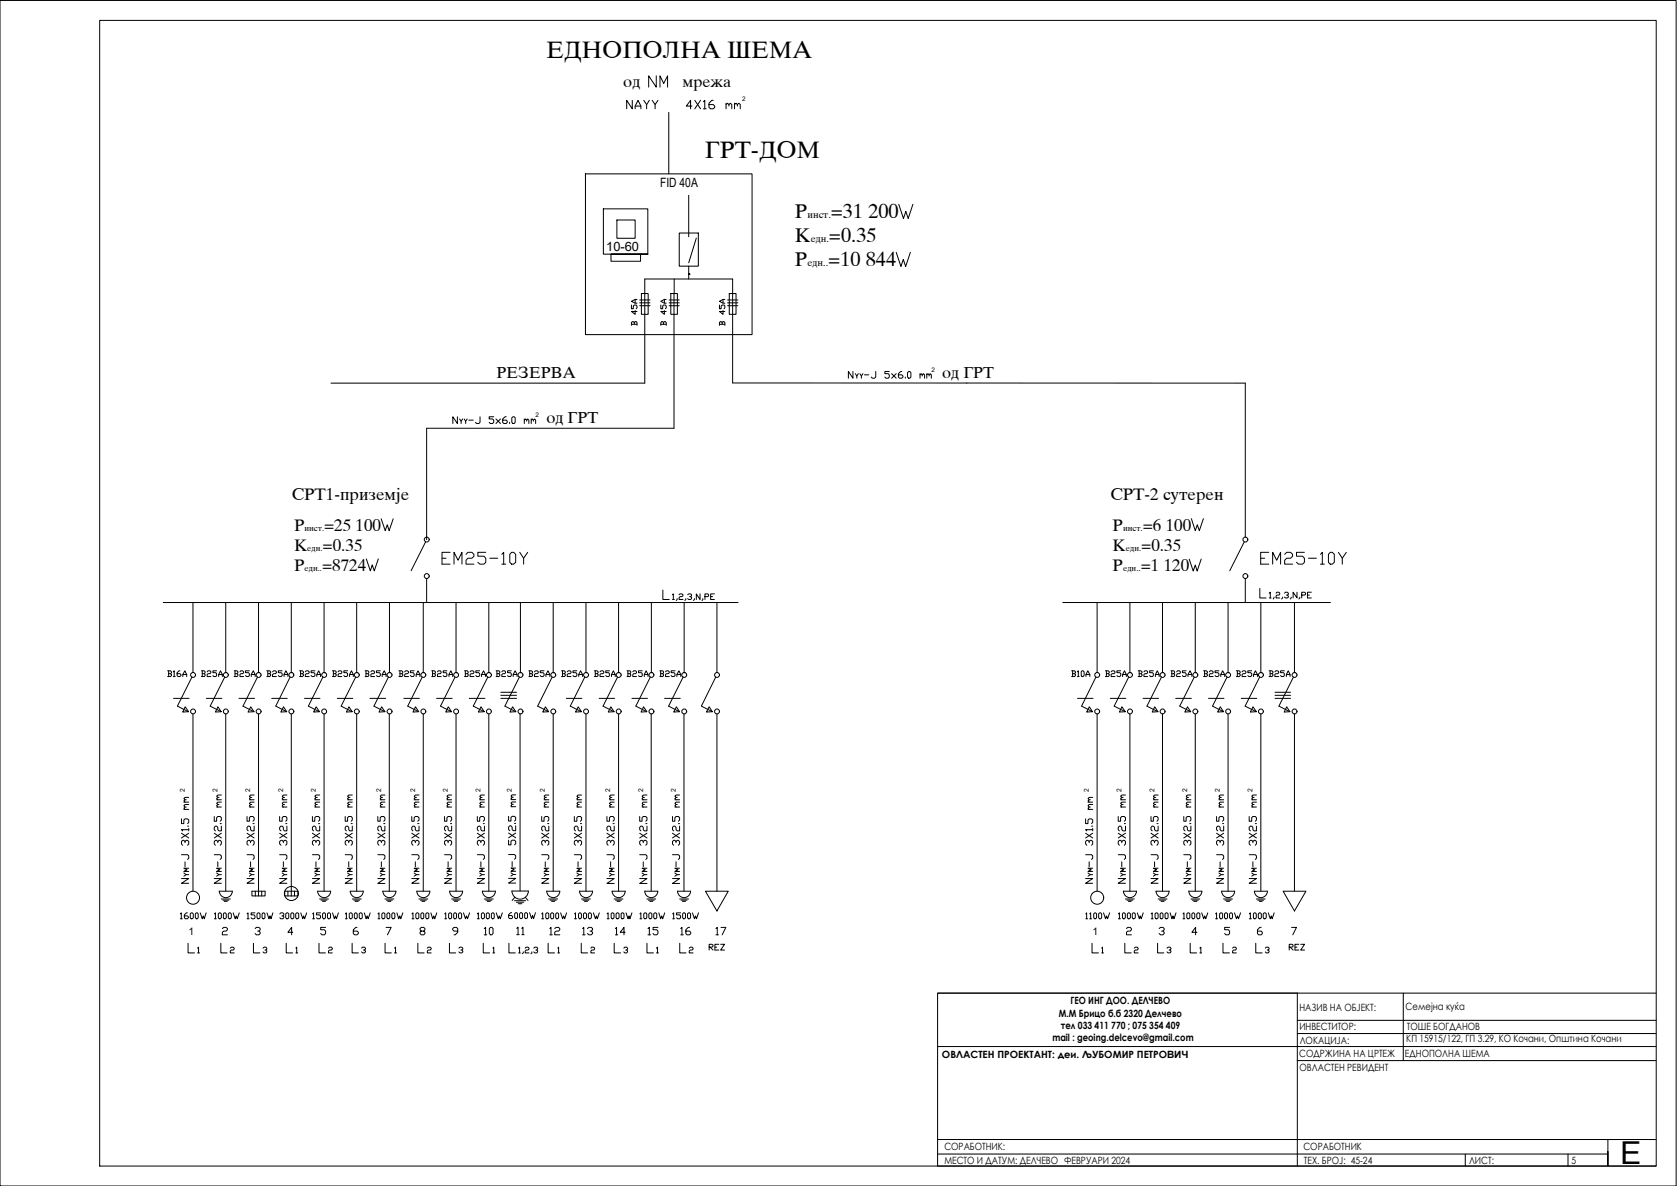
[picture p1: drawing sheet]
<svg xmlns="http://www.w3.org/2000/svg" width="420mm" height="297mm" viewBox="0 0 420 297" stroke-linecap="round" stroke-linejoin="round" font-family="sans-serif">
<!-- layer: Stran sema -->
<g fill="none" stroke="#000" stroke-width=".25">
<path d="M164.4 19v2.8l-1.9-2.8v2.8M165.4 21.8v-2.8l.9 1.9 1-1.9v2.8M82.9 96h78.6M183.6 95.9l128.4 .1v38.6M213.7 93v1.7l-1.1-1.7v1.7M214.3 93.6l.4 .6v.5M215.1 93.6l-.4 .6M215.4 93.6l.4 .6v.5M216.2 93.6l-.4 .6M216.6 93.9h1.1M219.4 93v1.4l-.3 .3h-.5l-.3-.3M222.8 93h-1.1v.6h.8l.3 .3v.5l-.3 .3h-.5l-.3-.3"/>
<path d="M223.4 93.6l1.1 1.1M224.5 93.6l-1.1 1.1M225.9 93h-.2l-.6 .6v.8l.3 .3h.5l.3-.3-.3-.5h-.8M226.8 94.4v.3M227.4 93.3l.3-.3 .5 .3v1.1l-.3 .3-.5-.3zM230.5 93.9l.3-.3 .3 .6M230.5 93.6v1.1M231.1 93.9l.3-.3 .2 .3v.8M232.2 93.9l.3-.3 .3 .3v.3M232.2 93.6v1.1M232.8 93.9l.2-.3 .3 .3v.8M242.2 95.9v.1"/>
<path d="M114.6 104.4v1.7l-1.1-1.7v1.7M115.1 104.9l.4 .6v.6M115.9 104.9l-.4 .6M116.3 104.9l.4 .6v.6M117.1 104.9l-.4 .6M117.4 105.2h1.2M120.3 104.4v1.4l-.3 .3h-.6l-.3-.3M123.7 104.4h-1.1v.5h.8l.3 .3v.6l-.3 .3h-.5l-.3-.3M124.2 104.9l1.2 1.2M125.4 104.9l-1.2 1.2M126.8 104.4h-.3l-.6 .5v.9l.3 .3h.6l.3-.3-.3-.6h-.9M127.7 105.8v.3"/>
<path d="M128.2 104.6l.3-.2 .6 .2v1.2l-.3 .3h-.3l-.3-.3zM131.4 105.2l.3-.3 .3 .6M131.4 104.9v1.2M132 105.2l.2-.3 .3 .3v.9M133.1 105.2l.2-.3 .3 .6M133.1 104.9v1.2M133.6 105.2l.3-.3 .3 .3v.9M168.9 107.3h-62v27.9M106.6 135.7l-3.6 7.2M311.7 135.7l-3.6 7.2M40.9 150.9h144M48.3 150.9v17.6"/>
<path d="M56.6 150.9v17.6M64.8 150.9v17.6M73 150.9v17.6M81.2 150.9v17.6M89.4 150.9v17.6M97.6 150.9v17.6M106 150.9v17.6M106.9 144.9v6M114.3 150.9v17.6M122.5 150.9v17.6M130.4 150.9v17.6M138.6 150.9v17.6"/>
<path d="M146.8 150.9v17.6M155 150.9v17.6M163.2 150.9v17.6M166.1 147.8v2.3h1.6M168.5 149l.2-.3v1.4M168.5 150.1h.5M169.7 149.9l-.3 .5M170.1 149l.3-.3h.5l.2 .3-.2 .4h-.5l-.3 .3v.4h1M171.4 150.9v17.6M171.8 149.9l-.2 .5M172.3 149l.3-.3h.4l.3 .3v.2l-.5 .2M173 149.4l.3 .3-.3 .4h-.4l-.3-.2"/>
<path d="M174 149.9l-.3 .5M175.4 148.7v1.4l-.9-1.4v1.4M176.1 149.9l-.2 .5M176.6 149.4h.7l.2-.4-.2-.3h-.7v1.4M178.1 149.4h.4M179 148.7h-.9v1.4h.9M179.6 150.9v17.6M266.3 150.9h67M274.9 150.9v17.6M283.1 150.9v17.6M291.3 150.9v17.6M299.5 150.9v17.6"/>
<path d="M307.7 150.9v17.6M312 144.9v6M315.6 147.4v2.4h1.6M315.9 150.9v17.6M318 148.6l.3-.3v1.5M318 149.8h.5M319.2 149.5l-.2 .5M319.7 148.6l.2-.3h.5l.2 .3-.2 .4h-.5l-.2 .3v.5h.9M321.4 149.5l-.3 .5M321.8 148.6l.3-.3h.4l.3 .5-.5 .2M322.5 149l.3 .3-.3 .5h-.4l-.3-.3M323.5 149.5l-.2 .5"/>
<path d="M324.3 150.9v17.6M325 148.3v1.5l-1-1.5v1.5M325.7 149.5l-.3 .5M326.1 149h.8l.2-.4-.2-.3h-.8v1.5M327.6 149h.4M328.5 148.3h-.9v1.5h.9M43.5 174.9h3.9M46.4 177l.8 1.3h-1.4zM48.1 169.6l-3.7 7.3 2.7 1.3M48.3 178.8v44.4M51.7 174.9h3.9M54.6 177l.8 1.3h-1.4z"/>
<path d="M56.3 169.6l-3.6 7.3 2.6 1.3M56.6 178.8v44.4M59.9 174.9h3.9M62.8 177l.8 1.3h-1.5zM64.5 169.6l-3.6 7.3 2.6 1.3M64.8 178.8v45.6M68.1 174.9h3.9M71 177l.8 1.3h-1.4zM72.7 169.6l-3.6 7.3 2.7 1.3M73 178.8v45.6M76.3 174.9h3.9M79.2 177l.9 1.3h-1.5z"/>
<path d="M80.9 169.6l-3.6 7.3 2.6 1.3M81.2 178.8v44.4M84.5 174.9h3.9M87.4 177l.8 1.3h-1.4zM89.1 169.6l-3.6 7.3 2.6 1.3M89.4 178.8v44.4M92.7 174.9h3.9M95.6 177l.8 1.3h-1.4zM97.3 169.6l-3.6 7.3 2.7 1.3M97.5 178.8v44.4M101.2 174.9h3.9M104.1 177l.8 1.3h-1.4z"/>
<path d="M105.8 169.6l-3.6 7.3 2.6 1.3M106 178.8v44.4M109.4 174.9h3.9M112.3 177l.8 1.3h-1.4zM114 169.6l-3.6 7.3 2.6 1.3M114.3 178.8v44.4M117.6 174.9h3.9M120.5 177l.8 1.3h-1.5zM122.2 169.6l-3.6 7.3 2.6 1.3M122.5 178.8v44.4M125.5 174.9h3.9M125.5 174.1h3.9"/>
<path d="M125.5 173.4h3.9M128.4 177l.8 1.3h-1.4zM130.1 169.6l-3.6 7.3 2.7 1.3M130.3 178.8v44.4M136.7 177l.8 1.3h-1.5zM138.3 169.6l-3.6 7.3 2.7 1.3M138.6 178.8v44.4M141.9 174.9h3.9M144.9 177l.8 1.3h-1.5zM146.5 169.6l-3.6 7.3 2.7 1.3M146.8 178.8v44.4M150.1 174.9h3.9"/>
<path d="M153 177l.8 1.3h-1.4zM154.7 169.6l-3.6 7.3 2.7 1.3M155 178.8v44.4M158.3 174.9h3.9M161.2 177l.9 1.3h-1.5zM162.9 169.6l-3.6 7.3 2.7 1.3M163.2 178.8v44.4M166.5 174.9h3.9M169.5 177l.8 1.3h-1.5zM171.2 169.6l-3.7 7.3 2.7 1.3M171.4 178.8v44.4M177.7 177l.8 1.3h-1.5z"/>
<path d="M179.3 169.6l-3.6 7.3 2.7 1.3M179.6 178.8v44.4M270 174.9h3.9M272.9 177l.8 1.3h-1.5zM274.6 169.6l-3.6 7.3 2.6 1.3M274.9 178.8v44.4M278.2 174.9h3.9M281.1 177l.8 1.3h-1.4zM282.8 169.6l-3.7 7.3 2.8 1.3M283.1 178.8v44.4M286.4 174.9h3.9M289.3 177l.8 1.3h-1.4z"/>
<path d="M291 169.6l-3.6 7.3 2.6 1.3M291.3 178.8v44.4M294.6 174.9h3.9M297.5 177l.8 1.3h-1.5zM299.2 169.6l-3.6 7.3 2.6 1.3M299.5 178.8v44.4M302.8 174.9h3.9M305.7 177l.8 1.3h-1.4zM307.4 169.6l-3.6 7.3 2.7 1.3M307.7 178.8v44.4M311 174.9h3.9M313.9 177l.8 1.3h-1.4z"/>
<path d="M315.6 169.6l-3.6 7.3 2.7 1.3M315.9 178.8v44.4M319.4 174.9h3.9M319.4 174.1h3.9M319.4 173.4h3.9M322.4 177l.8 1.3h-1.5zM324.1 169.6l-3.7 7.3 2.7 1.3M324.3 178.8v44.4M47.3 199.7h-.9l-.3 .3 .3 .3M54.9 199.7h-.3l-.3 .3 .3 .3M55.5 199.1h-.9l-.3 .3 .3 .3M63.1 199.7h-.3l-.3 .3 .3 .3"/>
<path d="M63.7 199.1h-.9l-.3 .3 .3 .3M71.3 199.7h-.3l-.3 .3 .3 .3M71.9 199.1h-.9l-.3 .3 .3 .3M79.5 199.7h-.3l-.3 .3 .3 .3M80.1 199.1h-.9l-.3 .3 .3 .3M87.7 199.7h-.3l-.3 .3 .3 .3M88.3 199.1h-.9l-.3 .3 .3 .3M95.8 199.7h-.3l-.3 .3 .3 .3M96.4 199.1h-.9l-.3 .3 .3 .3M104.4 199.7h-.3l-.3 .3 .3 .3M105 199.1h-.9l-.3 .3 .3 .3M112.6 199.7h-.3l-.3 .3 .3 .3"/>
<path d="M113.2 199.1h-.9l-.3 .3 .3 .3M120.8 199.7h-.3l-.3 .3 .3 .3M121.4 199.1h-.9l-.3 .3 .3 .3M128.6 199.7h-.3l-.3 .3 .3 .3M129.2 199.1h-.9l-.3 .3 .3 .3M136.9 199.7h-.3l-.3 .3 .3 .3M137.5 199.1h-.9l-.3 .3 .3 .3M145.1 199.7h-.3l-.3 .3 .3 .3M145.7 199.1h-.9l-.3 .3 .3 .3M153.3 199.7h-.3l-.3 .3 .3 .3M153.9 199.1h-.9l-.3 .3 .3 .3M161.5 199.7h-.3l-.3 .3 .3 .3"/>
<path d="M162.1 199.1h-.9l-.3 .3 .3 .3M169.7 199.7h-.3l-.3 .3 .3 .3M170.3 199.1h-.9l-.3 .3 .3 .3M273.8 199.7h-.9l-.3 .3 .3 .3M281.4 199.7h-.3l-.3 .3 .3 .3M282 199.1h-.9l-.3 .3 .3 .3M289.6 199.7h-.3l-.3 .3 .3 .3M290.2 199.1h-.9l-.3 .3 .3 .3M297.8 199.7h-.3l-.3 .3 .3 .3M298.4 199.1h-.9l-.3 .3 .3 .3M306 199.7h-.3l-.3 .3 .3 .3M306.6 199.1h-.9l-.3 .3 .3 .3"/>
<path d="M314.2 199.7h-.3l-.3 .3 .3 .3M314.8 199.1h-.9l-.3 .3 .3 .3M45.5 214.1h1.5l.3 .3v.6l-.3 .3M45.5 205.1v1.2h.6v-.9l.3-.3h.6l.3 .3v.6l-.3 .3M45.5 208.7l1.8 1.2M46.1 202.7h1.2M46.1 200.9h1.2M46.1 218.6l.6 .5M46.4 211.1v-.3l-.3-.3h-.3l-.3 .3v.6l.3 .3M46.4 210.8l.3-.3h.3l.3 .3v.6l-.3 .3M46.4 215.8v1.3M46.7 202.1h-.3l-.3 .3 .3 .3"/>
<path d="M46.7 200.3h-.3l-.3 .3 .3 .3M47 206.9h.3M47.3 219.1h-.6l-.6 .3M47.3 217.5h-1.2l.8 .3-.8 .5h1.2M47.3 207.8h-1.8l.3 .3M47.3 201.5h-.9l-.3 .3 .3 .3M47.3 208.7l-1.8 1.2M47.3 207.5v.6M53.7 214.1h1.5l.3 .3v.6l-.3 .3M53.7 204.5v1.2h.6v-.9l.3-.3h.6l.3 .3v.6l-.3 .3M53.7 208.7l1.8 1.2M54.3 202.1h1.2"/>
<path d="M54.3 200.3h1.2M54.3 218.6l.6 .5M54.6 211.1v-.3l-.3-.3h-.3l-.3 .3v.6l.3 .3M54.6 210.8l.3-.3h.3l.3 .3v.6l-.3 .3M54.6 215.8v1.3M54.9 201.5h-.3l-.3 .3 .3 .3M55.2 206.3h.3M55.5 219.1h-.6l-.6 .3M55.5 217.5h-1.2l.8 .3-.8 .5h1.2M55.5 206.9v1.2h-.6l-.3-.3v-.6l-.3-.3h-.3l-.3 .3v.6l.3 .3M55.5 200.9h-.9l-.3 .3 .3 .3M55.5 208.7l-1.8 1.2"/>
<path d="M61.9 214.1h1.5l.3 .3v.6l-.3 .3M61.9 204.5v1.2h.6v-.9l.3-.3h.6l.3 .3v.6l-.3 .3M61.9 208.7l1.8 1.2M62.5 202.1h1.2M62.5 200.3h1.2M62.5 218.6l.6 .5M62.8 211.1v-.3l-.3-.3h-.3l-.3 .3v.6l.3 .3M62.8 210.8l.3-.3h.3l.3 .3v.6l-.3 .3M62.8 215.8v1.3M63.1 201.5h-.3l-.3 .3 .3 .3M63.4 206.3h.3M63.7 219.1h-.6l-.6 .3"/>
<path d="M63.7 217.5h-1.2l.8 .3-.8 .5h1.2M63.7 206.9v1.2h-.6l-.3-.3v-.6l-.3-.3h-.3l-.3 .3v.6l.3 .3M63.7 200.9h-.9l-.3 .3 .3 .3M63.7 208.7l-1.8 1.2M70.1 214.1h1.5l.3 .3v.6l-.3 .3M70.1 204.5v1.2h.6v-.9l.3-.3h.6l.3 .3v.6l-.3 .3M70.1 208.7l1.8 1.2M70.7 202.1h1.2M70.7 200.3h1.2M70.7 218.6l.6 .5M71 211.1v-.3l-.3-.3h-.3l-.3 .3v.6l.3 .3M71 210.8l.3-.3h.3l.3 .3v.6l-.3 .3"/>
<path d="M71 215.8v1.3M71.3 201.5h-.3l-.3 .3 .3 .3M71.6 206.3h.3M71.9 219.1h-.6l-.6 .3M71.9 217.5h-1.2l.8 .3-.8 .5h1.2M71.9 206.9v1.2h-.6l-.3-.3v-.6l-.3-.3h-.3l-.3 .3v.6l.3 .3M71.9 200.9h-.9l-.3 .3 .3 .3M71.9 208.7l-1.8 1.2M78.3 214.1h1.5l.3 .3v.6l-.3 .3M78.3 204.5v1.2h.6v-.9l.3-.3h.6l.3 .3v.6l-.3 .3M78.3 208.7l1.8 1.2M78.9 202.1h1.2"/>
<path d="M78.9 200.3h1.2M78.9 218.6l.6 .5M79.2 211.1v-.3l-.3-.3h-.3l-.3 .3v.6l.3 .3M79.2 210.8l.3-.3h.3l.3 .3v.6l-.3 .3M79.2 215.8v1.3M79.5 201.5h-.3l-.3 .3 .3 .3M79.8 206.3h.3M80.1 219.1h-.6l-.6 .3M80.1 217.5h-1.2l.8 .3-.8 .5h1.2M80.1 206.9v1.2h-.6l-.3-.3v-.6l-.3-.3h-.3l-.3 .3v.6l.3 .3M80.1 200.9h-.9l-.3 .3 .3 .3M80.1 208.7l-1.8 1.2"/>
<path d="M86.5 214.1h1.5l.3 .3v.6l-.3 .3M86.5 204.5v1.2h.6v-.9l.3-.3h.6l.3 .3v.6l-.3 .3M86.5 208.7l1.8 1.2M87.1 202.1h1.2M87.1 200.3h1.2M87.1 218.6l.6 .5M87.4 211.1v-.3l-.3-.3h-.3l-.3 .3v.6l.3 .3M87.4 210.8l.3-.3h.3l.3 .3v.6l-.3 .3M87.4 215.8v1.3M87.7 201.5h-.3l-.3 .3 .3 .3M88 206.3h.3M88.3 219.1h-.6l-.6 .3"/>
<path d="M88.3 217.5h-1.2l.8 .3-.8 .5h1.2M88.3 206.9v1.2h-.6l-.3-.3v-.6l-.3-.3h-.3l-.3 .3v.6l.3 .3M88.3 200.9h-.9l-.3 .3 .3 .3M88.3 208.7l-1.8 1.2M94.7 214.1h1.4l.3 .3v.6l-.3 .3M94.7 204.5v1.2h.5v-.9l.3-.3h.6l.3 .3v.6l-.3 .3M94.7 208.7l1.7 1.2M95.2 202.1h1.2M95.2 200.3h1.2M95.2 218.6l.6 .5M95.5 211.1v-.3l-.3-.3h-.2l-.3 .3v.6l.3 .3M95.5 210.8l.3-.3h.3l.3 .3v.6l-.3 .3"/>
<path d="M95.5 215.8v1.3M95.8 201.5h-.3l-.3 .3 .3 .3M96.1 206.3h.3M96.4 219.1h-.6l-.6 .3M96.4 217.5h-1.2l.9 .3-.9 .5h1.2M96.4 206.9v1.2h-.6l-.3-.3v-.6l-.3-.3h-.2l-.3 .3v.6l.3 .3M96.4 200.9h-.9l-.3 .3 .3 .3M96.4 208.7l-1.7 1.2M103.2 214.1h1.4l.4 .3v.6l-.4 .3M103.2 204.5v1.2h.6v-.9l.3-.3h.5l.4 .3v.6l-.4 .3M103.2 208.7l1.8 1.2M103.8 202.1h1.2"/>
<path d="M103.8 200.3h1.2M103.8 218.6l.6 .5M104.1 211.1v-.3l-.3-.3h-.3l-.3 .3v.6l.3 .3M104.1 210.8l.3-.3h.2l.4 .3v.6l-.4 .3M104.1 215.8v1.3M104.4 201.5h-.3l-.3 .3 .3 .3M104.6 206.3h.4M105 219.1h-.6l-.6 .3M105 217.5h-1.2l.8 .3-.8 .5h1.2M105 206.9v1.2h-.6l-.3-.3v-.6l-.3-.3h-.3l-.3 .3v.6l.3 .3M105 200.9h-.9l-.3 .3 .3 .3M105 208.7l-1.8 1.2"/>
<path d="M111.4 214.1h1.5l.3 .3v.6l-.3 .3M111.4 204.5v1.2h.6v-.9l.3-.3h.6l.3 .3v.6l-.3 .3M111.4 208.7l1.8 1.2M112 202.1h1.2M112 200.3h1.2M112 218.6l.6 .5M112.3 211.1v-.3l-.3-.3h-.3l-.3 .3v.6l.3 .3M112.3 210.8l.3-.3h.3l.3 .3v.6l-.3 .3M112.3 215.8v1.3M112.6 201.5h-.3l-.3 .3 .3 .3M112.9 206.3h.3M113.2 219.1h-.6l-.6 .3"/>
<path d="M113.2 217.5h-1.2l.8 .3-.8 .5h1.2M113.2 206.9v1.2h-.6l-.3-.3v-.6l-.3-.3h-.3l-.3 .3v.6l.3 .3M113.2 200.9h-.9l-.3 .3 .3 .3M113.2 208.7l-1.8 1.2M119.6 214.1h1.5l.3 .3v.6l-.3 .3M119.6 204.5v1.2h.6v-.9l.3-.3h.6l.3 .3v.6l-.3 .3M119.6 208.7l1.8 1.2M120.2 202.1h1.2M120.2 200.3h1.2M120.2 218.6l.6 .5M120.5 211.1v-.3l-.3-.3h-.3l-.3 .3v.6l.3 .3M120.5 210.8l.3-.3h.3l.3 .3v.6l-.3 .3"/>
<path d="M120.5 215.8v1.3M120.8 201.5h-.3l-.3 .3 .3 .3M121.1 206.3h.3M121.4 219.1h-.6l-.6 .3M121.4 217.5h-1.2l.8 .3-.8 .5h1.2M121.4 206.9v1.2h-.6l-.3-.3v-.6l-.3-.3h-.3l-.3 .3v.6l.3 .3M121.4 200.9h-.9l-.3 .3 .3 .3M121.4 208.7l-1.8 1.2M127.4 220h1.8l-1.8 1.2h1.8M127.4 214h1.5l.3 .3v.6l-.3 .3M127.4 210.4v1.2h.6v-.9l.3-.3h.6l.3 .3v.6l-.3 .3M127.4 204.5v1.1h.6v-.8l.3-.3h.6l.3 .3v.5l-.3 .3"/>
<path d="M127.4 208.6l1.8 1.2M128 218.6l.6 .4M128 202h1.2M128 200.3h1.2M128.3 215.8v1.2M128.6 201.5h-.3l-.3 .2 .3 .3M128.9 206.2h.3M129.2 219h-.6l-.6 .4M129.2 217.4h-1.2l.8 .4-.8 .4h1.2M129.2 206.8v1.3h-.6l-.3-.3v-.6l-.3-.4h-.3l-.3 .4v.6l.3 .3M129.2 200.9h-.9l-.3 .3 .3 .3M129.2 208.6l-1.8 1.2"/>
<path d="M135.7 214.1h1.5l.3 .3v.6l-.3 .3M135.7 204.5v1.2h.6v-.9l.3-.3h.6l.3 .3v.6l-.3 .3M135.7 208.7l1.8 1.2M136.3 202.1h1.2M136.3 200.3h1.2M136.3 218.6l.6 .5M136.6 211.1v-.3l-.3-.3h-.3l-.3 .3v.6l.3 .3M136.6 210.8l.3-.3h.3l.3 .3v.6l-.3 .3M136.6 215.8v1.3M136.9 201.5h-.3l-.3 .3 .3 .3M137.2 206.3h.3M137.5 219.1h-.6l-.6 .3"/>
<path d="M137.5 217.5h-1.2l.8 .3-.8 .5h1.2M137.5 206.9v1.2h-.6l-.3-.3v-.6l-.3-.3h-.3l-.3 .3v.6l.3 .3M137.5 200.9h-.9l-.3 .3 .3 .3M137.5 208.7l-1.8 1.2M143.9 214.1h1.5l.3 .3v.6l-.3 .3M143.9 204.5v1.2h.6v-.9l.3-.3h.6l.3 .3v.6l-.3 .3M143.9 208.7l1.8 1.2M144.5 202.1h1.2M144.5 200.3h1.2M144.5 218.6l.6 .5M144.8 211.1v-.3l-.3-.3h-.3l-.3 .3v.6l.3 .3M144.8 210.8l.3-.3h.3l.3 .3v.6l-.3 .3"/>
<path d="M144.8 215.8v1.3M145.1 201.5h-.3l-.3 .3 .3 .3M145.4 206.3h.3M145.7 219.1h-.6l-.6 .3M145.7 217.5h-1.2l.8 .3-.8 .5h1.2M145.7 206.9v1.2h-.6l-.3-.3v-.6l-.3-.3h-.3l-.3 .3v.6l.3 .3M145.7 200.9h-.9l-.3 .3 .3 .3M145.7 208.7l-1.8 1.2M152.1 214.1h1.5l.3 .3v.6l-.3 .3M152.1 204.5v1.2h.6v-.9l.3-.3h.6l.3 .3v.6l-.3 .3M152.1 208.7l1.8 1.2M152.7 202.1h1.2"/>
<path d="M152.7 200.3h1.2M152.7 218.6l.6 .5M153 211.1v-.3l-.3-.3h-.3l-.3 .3v.6l.3 .3M153 210.8l.3-.3h.3l.3 .3v.6l-.3 .3M153 215.8v1.3M153.3 201.5h-.3l-.3 .3 .3 .3M153.6 206.3h.3M153.9 219.1h-.6l-.6 .3M153.9 217.5h-1.2l.8 .3-.8 .5h1.2M153.9 206.9v1.2h-.6l-.3-.3v-.6l-.3-.3h-.3l-.3 .3v.6l.3 .3M153.9 200.9h-.9l-.3 .3 .3 .3M153.9 208.7l-1.8 1.2"/>
<path d="M160.3 214.1h1.5l.3 .3v.6l-.3 .3M160.3 204.5v1.2h.6v-.9l.3-.3h.6l.3 .3v.6l-.3 .3M160.3 208.7l1.8 1.2M160.9 202.1h1.2M160.9 200.3h1.2M160.9 218.6l.6 .5M161.2 211.1v-.3l-.3-.3h-.3l-.3 .3v.6l.3 .3M161.2 210.8l.3-.3h.3l.3 .3v.6l-.3 .3M161.2 215.8v1.3M161.5 201.5h-.3l-.3 .3 .3 .3M161.8 206.3h.3M162.1 219.1h-.6l-.6 .3"/>
<path d="M162.1 217.5h-1.2l.8 .3-.8 .5h1.2M162.1 206.9v1.2h-.6l-.3-.3v-.6l-.3-.3h-.3l-.3 .3v.6l.3 .3M162.1 200.9h-.9l-.3 .3 .3 .3M162.1 208.7l-1.8 1.2M168.5 214.1h1.5l.3 .3v.6l-.3 .3M168.5 204.5v1.2h.6v-.9l.3-.3h.6l.3 .3v.6l-.3 .3M168.5 208.7l1.8 1.2M169.1 202.1h1.2M169.1 200.3h1.2M169.1 218.6l.6 .5M169.4 211.1v-.3l-.3-.3h-.3l-.3 .3v.6l.3 .3M169.4 210.8l.3-.3h.3l.3 .3v.6l-.3 .3"/>
<path d="M169.4 215.8v1.3M169.7 201.5h-.3l-.3 .3 .3 .3M170 206.3h.3M170.3 219.1h-.6l-.6 .3M170.3 217.5h-1.2l.8 .3-.8 .5h1.2M170.3 206.9v1.2h-.6l-.3-.3v-.6l-.3-.3h-.3l-.3 .3v.6l.3 .3M170.3 200.9h-.9l-.3 .3 .3 .3M170.3 208.7l-1.8 1.2M272 214.1h1.5l.3 .3v.6l-.3 .3M272 205.1v1.2h.6v-.9l.3-.3h.6l.3 .3v.6l-.3 .3M272 208.7l1.8 1.2M272.6 218.6l.6 .5"/>
<path d="M272.6 202.7h1.2M272.6 200.9h1.2M272.9 211.1v-.3l-.3-.3h-.3l-.3 .3v.6l.3 .3M272.9 210.8l.3-.3h.3l.3 .3v.6l-.3 .3M272.9 215.8v1.3M273.2 202.1h-.3l-.3 .3 .3 .3M273.2 200.3h-.3l-.3 .3 .3 .3M273.5 206.9h.3M273.8 219.1h-.6l-.6 .3M273.8 217.5h-1.2l.8 .3-.8 .5h1.2M273.8 207.8h-1.8l.3 .3M273.8 201.5h-.9l-.3 .3 .3 .3"/>
<path d="M273.8 208.7l-1.8 1.2M273.8 207.5v.6M280.2 214.1h1.5l.3 .3v.6l-.3 .3M280.2 204.5v1.2h.6v-.9l.3-.3h.6l.3 .3v.6l-.3 .3M280.2 208.7l1.8 1.2M280.8 218.6l.6 .5M280.8 202.1h1.2M280.8 200.3h1.2M281.1 211.1v-.3l-.3-.3h-.3l-.3 .3v.6l.3 .3M281.1 210.8l.3-.3h.3l.3 .3v.6l-.3 .3M281.1 215.8v1.3M281.4 201.5h-.3l-.3 .3 .3 .3"/>
<path d="M281.7 206.3h.3M282 219.1h-.6l-.6 .3M282 217.5h-1.2l.8 .3-.8 .5h1.2M282 206.9v1.2h-.6l-.3-.3v-.6l-.3-.3h-.3l-.3 .3v.6l.3 .3M282 200.9h-.9l-.3 .3 .3 .3M282 208.7l-1.8 1.2M288.4 214.1h1.5l.3 .3v.6l-.3 .3M288.4 204.5v1.2h.6v-.9l.3-.3h.6l.3 .3v.6l-.3 .3M288.4 208.7l1.8 1.2M289 202.1h1.2M289 200.3h1.2M289 218.6l.6 .5"/>
<path d="M289.3 211.1v-.3l-.3-.3h-.3l-.3 .3v.6l.3 .3M289.3 210.8l.3-.3h.3l.3 .3v.6l-.3 .3M289.3 215.8v1.3M289.6 201.5h-.3l-.3 .3 .3 .3M289.9 206.3h.3M290.2 219.1h-.6l-.6 .3M290.2 217.5h-1.2l.8 .3-.8 .5h1.2M290.2 206.9v1.2h-.6l-.3-.3v-.6l-.3-.3h-.3l-.3 .3v.6l.3 .3M290.2 200.9h-.9l-.3 .3 .3 .3M290.2 208.7l-1.8 1.2M296.6 214.1h1.5l.3 .3v.6l-.3 .3M296.6 204.5v1.2h.6v-.9l.3-.3h.6l.3 .3v.6l-.3 .3"/>
<path d="M296.6 208.7l1.8 1.2M297.2 202.1h1.2M297.2 200.3h1.2M297.2 218.6l.6 .5M297.5 211.1v-.3l-.3-.3h-.3l-.3 .3v.6l.3 .3M297.5 210.8l.3-.3h.3l.3 .3v.6l-.3 .3M297.5 215.8v1.3M297.8 201.5h-.3l-.3 .3 .3 .3M298.1 206.3h.3M298.4 219.1h-.6l-.6 .3M298.4 217.5h-1.2l.8 .3-.8 .5h1.2M298.4 206.9v1.2h-.6l-.3-.3v-.6l-.3-.3h-.3l-.3 .3v.6l.3 .3"/>
<path d="M298.4 200.9h-.9l-.3 .3 .3 .3M298.4 208.7l-1.8 1.2M304.8 214.1h1.5l.3 .3v.6l-.3 .3M304.8 204.5v1.2h.6v-.9l.3-.3h.6l.3 .3v.6l-.3 .3M304.8 208.7l1.8 1.2M305.4 202.1h1.2M305.4 200.3h1.2M305.4 218.6l.6 .5M305.7 211.1v-.3l-.3-.3h-.3l-.3 .3v.6l.3 .3M305.7 210.8l.3-.3h.3l.3 .3v.6l-.3 .3M305.7 215.8v1.3M306 201.5h-.3l-.3 .3 .3 .3"/>
<path d="M306.3 206.3h.3M306.6 219.1h-.6l-.6 .3M306.6 217.5h-1.2l.8 .3-.8 .5h1.2M306.6 206.9v1.2h-.6l-.3-.3v-.6l-.3-.3h-.3l-.3 .3v.6l.3 .3M306.6 200.9h-.9l-.3 .3 .3 .3M306.6 208.7l-1.8 1.2M313 214.1h1.5l.3 .3v.6l-.3 .3M313 204.5v1.2h.6v-.9l.3-.3h.6l.3 .3v.6l-.3 .3M313 208.7l1.8 1.2M313.6 202.1h1.2M313.6 200.3h1.2M313.6 218.6l.6 .5"/>
<path d="M313.9 211.1v-.3l-.3-.3h-.3l-.3 .3v.6l.3 .3M313.9 210.8l.3-.3h.3l.3 .3v.6l-.3 .3M313.9 215.8v1.3M314.2 201.5h-.3l-.3 .3 .3 .3M314.5 206.3h.3M314.8 219.1h-.6l-.6 .3M314.8 217.5h-1.2l.8 .3-.8 .5h1.2M314.8 206.9v1.2h-.6l-.3-.3v-.6l-.3-.3h-.3l-.3 .3v.6l.3 .3M314.8 200.9h-.9l-.3 .3 .3 .3M314.8 208.7l-1.8 1.2M45.5 220h1.8l-1.8 1.2h1.8M47.1 236.2v2.5h1.6"/>
<path d="M49.5 237.5l.2-.3v1.5M49.5 238.7h.5M53.7 220h1.8l-1.8 1.2h1.8M54.9 223.2h3.3M54.9 223.2a1.63 1.63 0 0 0 1.7 1.6 1.63 1.63 0 0 0 1.6-1.6M55.3 236.2v2.5h1.6M55.5 225.2h2.2M55.7 232.6l.3-.3h.6l.4 .3v.3l-.4 .3h-.6l-.3 .3v.6h1.3M55.8 225.5h1.5M56.2 225.7h.7M57.7 237.5l.3-.3h.4l.3 .3-.3 .4h-.4l-.3 .3v.5h1M61.9 220h1.8l-1.8 1.2h1.8"/>
<path d="M61.9 230.1h.5M63.1 223.2h3.3v1.2h-3.3zM63.5 236.2v2.5h1.6M63.9 228.6h-1v.5h.8l.2 .3v.5l-.2 .2h-.5l-.3-.2M63.9 232.6l.3-.3h.7l.3 .3v.3l-.3 .3h-.3M64 223.2v1.2M64.4 228.9l.2-.3 .6 .3v1l-.3 .2-.5-.2zM64.9 233.2l.3 .3v.3l-.3 .3h-.7l-.3-.3M65.6 223.2v1.2M65.7 228.9l.2-.3 .5 .3v1l-.3 .2-.4-.2zM65.9 237.5l.3-.3h.4l.2 .5-.4 .2M66.6 237.9l.2 .3-.2 .5h-.4l-.3-.3"/>
<path d="M66.9 228.6l.5 1.5 .2-.7 .3 .7 .5-1.5M70.1 220h1.8l-1.8 1.2h1.8M70.1 228.9l.3-.3h.5l.2 .5-.5 .3M70.9 229.4l.2 .2-.2 .5h-.5l-.3-.2M71.3 223.2h3.3v1.2h-3.3zM71.6 228.9l.2-.3 .5 .3v1l-.2 .2-.5-.2zM71.7 236.2v2.5h1.6M72.1 223.2v1.2M72.9 228.9l.2-.3 .5 .3v1l-.2 .2-.5-.2zM73.4 233.5h-1.3l1-1.2v1.8M73.8 223.2v1.2M74.1 228.9l.2-.3 .5 .3v1l-.2 .2-.5-.2z"/>
<path d="M74.1 237.5l.2-.3v1.5M74.1 238.7h.5M75.4 228.6l.5 1.5 .2-.7 .2 .7 .5-1.5M78.3 220h1.8l-1.8 1.2h1.8M79.5 223.2h3.3M79.6 223.2a1.63 1.63 0 0 0 1.6 1.6 1.63 1.63 0 0 0 1.6-1.6M79.9 236.2v2.5h1.6M80.1 225.2h2.2M80.4 225.5h1.5M80.8 225.7h.7M81.6 232.3h-1.3v.6h1l.3 .3v.6l-.3 .3h-.7l-.3-.3M82.3 237.5l.2-.3h.5l.3 .3-.3 .4h-.5l-.2 .3v.5h1"/>
<path d="M86.5 220h1.8l-1.8 1.2h1.8M87.7 223.2h3.3M87.8 223.2a1.63 1.63 0 0 0 1.6 1.6 1.63 1.63 0 0 0 1.6-1.6M88.2 236.2v2.5h1.6M88.3 225.2h2.2M88.6 225.5h1.5M89 225.7h.7M89.5 232.3h-.3l-.7 .6v.9l.4 .3h.6l.3-.3v-.3l-.3-.3h-1M90.6 237.5l.2-.3h.5l.3 .3-.3 .4h-.2M91.3 237.9l.3 .3-.3 .5h-.5l-.2-.3M94.7 220h1.7l-1.7 1.3h1.7M95.9 223.2h3.3"/>
<path d="M95.9 223.2a1.63 1.63 0 0 0 1.7 1.6 1.63 1.63 0 0 0 1.6-1.6M96.4 225.2h2.3M96.5 236.2v2.5h1.5M96.7 232.3h1.3l-.9 1.8M96.8 225.5h1.5M97.2 225.7h.7M98.8 237.5l.3-.3v1.5M98.8 238.7h.6M103.2 220h1.8l-1.8 1.2h1.8M104.4 223.2a1.63 1.63 0 0 0 1.7 1.6 1.63 1.63 0 0 0 1.6-1.6M104.4 223.2h3.3M104.7 236.2v2.5h1.6"/>
<path d="M104.9 225.2h2.3M105.3 225.5h1.5M105.5 233.2l-.3-.3v-.3l.3-.3h.7l.3 .3v.3l-.3 .3h-.7l-.3 .3v.3l.3 .3h.7l.3-.3v-.3l-.3-.3M105.7 225.7h.7M107.1 237.5l.2-.3h.5l.2 .3-.2 .4h-.5l-.2 .3v.5h.9M111.4 220h1.8l-1.8 1.2h1.8M112.6 236.2v2.5h1.6M112.6 223.2h3.3M112.6 223.2a1.63 1.63 0 0 0 1.7 1.6 1.63 1.63 0 0 0 1.6-1.6M113.2 225.2h2.2M113.5 225.5h1.5M113.9 225.7h.7"/>
<path d="M114.7 233.2h-1l-.3-.3v-.3l.3-.3h.6l.4 .3v.9l-.7 .6h-.3M115 237.5l.2-.3h.5l.3 .5-.5 .2M115.7 237.9l.3 .3-.3 .5h-.5l-.2-.3M119.6 220h1.8l-1.8 1.2h1.8M120.8 223.2h3.3M120.9 223.2a1.63 1.63 0 0 0 1.6 1.6 1.63 1.63 0 0 0 1.6-1.6M121.1 236.2v2.5h1.6M121.3 225.2h2.3M121.7 225.5h1.5M122.1 225.7h.8M123.5 237.5l.2-.3v1.5M123.5 238.7h.5"/>
<path d="M127.5 236.2v2.5h1.6M128.3 223.1a2.05 2.05 0 0 0 2 2.1 2.05 2.05 0 0 0 2.1-2.1l-4.2 .1M128.9 225.6h2.8M129 224.7l-.7 .8M129.9 237.5l.3-.3v1.5M129.9 238.7h.5M131.1 238.4l-.2 .5M131.6 237.5l.2-.3h.5l.2 .3-.2 .4h-.5l-.2 .3v.5h.9M131.6 224.7l.7 .8M133.3 238.4l-.3 .5M133.7 237.5l.3-.3h.5l.2 .5-.5 .2M134.5 237.9l.2 .3-.2 .5h-.5l-.3-.3"/>
<path d="M135.7 220h1.8l-1.8 1.2h1.8M136.9 223.2h3.4M137 223.2a1.63 1.63 0 0 0 1.6 1.6 1.63 1.63 0 0 0 1.7-1.6M137.3 236.2v2.5h1.6M137.5 225.2h2.2M137.8 225.5h1.6M138.2 225.7h.8M139.7 237.5l.3-.3v1.5M139.7 238.7h.5M143.9 220h1.8l-1.8 1.2h1.8M145.2 223.2h3.3M145.2 223.2a1.63 1.63 0 0 0 1.6 1.6 1.63 1.63 0 0 0 1.7-1.6"/>
<path d="M145.6 236.2v2.5h1.6M145.7 225.2h2.2M146 225.5h1.5M146.4 225.7h.8M148 237.5l.3-.3h.5l.2 .3-.2 .4h-.5l-.3 .3v.5h1M152.1 220h1.8l-1.8 1.3h1.8M153.3 223.2h3.3M153.4 223.2a1.63 1.63 0 0 0 1.6 1.6 1.63 1.63 0 0 0 1.6-1.6M153.8 225.2h2.3M153.9 236.2v2.5h1.6M154.2 225.5h1.5M154.6 225.7h.8"/>
<path d="M156.3 237.5l.2-.3h.5l.2 .5-.4 .2M157 237.9l.2 .3-.2 .5h-.5l-.2-.3M160.3 220h1.8l-1.8 1.3h1.8M161.5 223.2a1.63 1.63 0 0 0 1.7 1.6 1.63 1.63 0 0 0 1.6-1.6M161.5 223.2h3.3M162.1 225.2h2.2M162.1 236.2v2.5h1.6M162.4 225.5h1.5M162.8 225.7h.7M164.5 237.5l.2-.3v1.5M164.5 238.7h.5M168.5 220h1.8l-1.8 1.3h1.8"/>
<path d="M169.7 223.2h3.3M169.8 223.2a1.63 1.63 0 0 0 1.6 1.6 1.63 1.63 0 0 0 1.6-1.6M170.3 225.2h2.2M170.3 236.2v2.5h1.6M170.6 225.5h1.5M171 225.7h.7M172.7 237.5l.2-.3h.5l.3 .3-.3 .4h-.5l-.2 .3v.5h1M176.7 223.2h5.8l-2.9 5zM272 220h1.8l-1.8 1.2h1.8M273.6 236.2v2.5h1.6M276 237.5l.2-.3v1.5M276 238.7h.5"/>
<path d="M280.2 220h1.8l-1.8 1.2h1.8M281.4 223.2h3.3M281.5 223.2a1.63 1.63 0 0 0 1.6 1.6 1.63 1.63 0 0 0 1.6-1.6M281.8 236.2v2.5h1.6M281.9 225.2h2.3M282.2 232.6l.3-.3h.7l.3 .3v.3l-.3 .3h-.7l-.3 .3v.6h1.3M282.3 225.5h1.5M282.7 225.7h.7M284.2 237.5l.2-.3h.5l.3 .3-.3 .4h-.5l-.2 .3v.5h1M288.4 220h1.8l-1.8 1.2h1.8M289.6 223.2h3.3M289.6 223.2a1.63 1.63 0 0 0 1.7 1.6 1.63 1.63 0 0 0 1.6-1.6"/>
<path d="M290 236.2v2.5h1.6M290.2 225.2h2.2M290.4 232.6l.3-.3h.7l.3 .3v.3l-.3 .3h-.4M290.5 225.5h1.5M290.9 225.7h.7M291.4 233.2l.3 .3v.3l-.3 .3h-.7l-.3-.3M292.4 237.5l.3-.3h.4l.3 .5-.5 .2M293.1 237.9l.3 .3-.3 .5h-.4l-.3-.3M296.6 220h1.8l-1.8 1.2h1.8M297.8 223.2h3.3M297.9 223.2a1.63 1.63 0 0 0 1.6 1.6 1.63 1.63 0 0 0 1.6-1.6M298.2 236.2v2.5h1.6"/>
<path d="M298.4 225.2h2.2M298.7 225.5h1.5M299.1 225.7h.7M299.9 233.5h-1.3l1-1.2v1.8M300.6 237.5l.3-.3v1.5M300.6 238.7h.5M304.8 220h1.8l-1.8 1.2h1.8M306 223.2h3.3M306.1 223.2a1.63 1.63 0 0 0 1.6 1.6 1.63 1.63 0 0 0 1.6-1.6M306.4 236.2v2.5h1.6M306.5 225.2h2.3M306.9 225.5h1.5"/>
<path d="M307.3 225.7h.8M308.1 232.3h-1.3v.6h1l.3 .3v.6l-.3 .3h-.7l-.3-.3M308.8 237.5l.2-.3h.5l.3 .3-.3 .4h-.5l-.2 .3v.5h1M313 220h1.8l-1.8 1.2h1.8M314.2 223.2h3.3M314.3 223.2a1.63 1.63 0 0 0 1.6 1.6 1.63 1.63 0 0 0 1.6-1.6M314.6 236.2v2.5h1.6M314.7 225.2h2.3M315.1 225.5h1.5M315.5 225.7h.7M316 232.3h-.4l-.6 .6v.9l.3 .3h.7l.3-.3v-.3l-.3-.3h-1M317 237.5l.2-.3h.5l.3 .5-.5 .2"/>
<path d="M317.7 237.9l.3 .3-.3 .5h-.5l-.2-.3M321.5 223.2h5.7l-2.9 5zM323.6 232.3h1.2l-.9 1.8"/>
<circle cx="106.9" cy="135.1" r=".61"/>
<circle cx="312" cy="135.1" r=".61"/>
<circle cx="106.9" cy="144.3" r=".61"/>
<circle cx="312" cy="144.3" r=".61"/>
<circle cx="48.4" cy="178.2" r=".61"/>
<circle cx="56.6" cy="178.2" r=".61"/>
<circle cx="64.8" cy="178.2" r=".61"/>
<circle cx="73" cy="178.2" r=".61"/>
<circle cx="81.2" cy="178.2" r=".61"/>
<circle cx="89.4" cy="178.2" r=".61"/>
<circle cx="97.6" cy="178.2" r=".61"/>
<circle cx="106.1" cy="178.2" r=".61"/>
<circle cx="114.3" cy="178.2" r=".61"/>
<circle cx="122.5" cy="178.2" r=".61"/>
<circle cx="130.4" cy="178.2" r=".61"/>
<circle cx="138.6" cy="178.2" r=".61"/>
<circle cx="146.8" cy="178.2" r=".61"/>
<circle cx="155" cy="178.2" r=".61"/>
<circle cx="163.2" cy="178.2" r=".61"/>
<circle cx="171.4" cy="178.2" r=".61"/>
<circle cx="179.6" cy="169" r=".61"/>
<circle cx="179.6" cy="178.2" r=".61"/>
<circle cx="274.9" cy="178.2" r=".61"/>
<circle cx="283.1" cy="178.2" r=".61"/>
<circle cx="291.3" cy="178.2" r=".61"/>
<circle cx="299.5" cy="178.2" r=".61"/>
<circle cx="307.7" cy="178.2" r=".61"/>
<circle cx="315.9" cy="178.2" r=".61"/>
<circle cx="324.3" cy="178.2" r=".61"/>
<circle cx="48.4" cy="224.8" r="1.63"/>
<circle cx="73" cy="223.8" r="1.76"/>
<circle cx="274.9" cy="224.8" r="1.63"/>
</g>
<!-- layer: Roofs_Pen_No__1 -->
<path d="M0 .1h419.9v296.9h-419.9zM25 5.1h390v286.9h-390z" fill="none" stroke="#000" stroke-width=".25"/>
<!-- layer: 0 -->
<g fill="none" stroke="#000" stroke-width=".25">
<path d="M167.6 28.1v15.4M146.7 43.5h41.7v40.3h-41.7zM151.2 52.3h11.1v11.4h-11.1zM154.6 55.1h4.5v4.6h-4.5zM170.2 58.4h4.8v8.3h-4.8zM172.6 48.9v10.4M174.5 59.6l-1.9 6.2M153.1 63.7v1.7h7.4v-1.7M160.3 75.1h2.6M160.3 75.8h2.6M160.3 76.6h2.6M160.7 73.5h1.7v5.2h-1.7z"/>
<path d="M162.3 63.7h-9.2h9.2M167.6 75.1h2.6M167.6 75.8h2.6M167.6 76.6h2.6M168.1 73.5h1.6v5.2h-1.6zM168.9 73.5v33.8M168.9 69.9v3.6M172.6 68.7h.1M172.6 66.7v3.2M182.3 75.1h2.6M182.3 75.8h2.6M182.3 76.6h2.6"/>
<path d="M182.7 73.5h1.7v5.2h-1.7zM183.6 95.9v-26h-22.1v26.1"/>
</g>
<path d="M234.9 248.7h180M325 258.9h89.9M325 255.6h89.9M351.6 248.7v16.9M234.9 262.1h180M325 265.6h89.9M234.9 289h167.9M234.9 285.4h180M325 292v-43.3h-90.1v43.3h180M367.1 289v3M392.9 289v3M402.8 285.4v6.6v-3.6" fill="none" stroke="#000" stroke-width=".25"/>
<text font-size="11" x="99.5" y="144.3" transform="rotate(-90 99.5 144.3)">W W</text>
<g font-size="7.9">
<text x="229.7" y="68.1" transform="rotate(-90 229.7 68.1)">W W</text>
<text x="406" y="291.6">E</text>
</g>
<text font-size="7.1" x="302.3" y="144.3" transform="rotate(-90 302.3 144.3)">W W</text>
<g font-size="6.2">
<text x="109.4" y="142.5">EM25-10Y</text>
<text x="314.7" y="142.5">EM25-10Y</text>
</g>
<g font-size="6.1">
<text x="136.9" y="14.6">EDNOPOLNA [EMA</text>
<text x="176.6" y="39.5">GRT-DOM</text>
</g>
<text font-size="5.3" x="155.9" y="28.6">NAYY 4X16 mm</text>
<g font-size="5.1">
<text x="199.2" y="54.7">R</text>
<text x="208.2" y="54.7">=31 200</text>
<text x="199.1" y="60.7">K</text>
<text x="207.7" y="60.7">=0.35</text>
<text x="199.2" y="66.7">R</text>
<text x="207.5" y="66.7">=10 844</text>
</g>
<g font-size="4.9">
<text x="126.3" y="231.4">6000W</text>
<text x="119.9" y="235.3">10</text>
<text x="128.1" y="235.3">11</text>
<text x="136.5" y="235.3">12</text>
<text x="144.6" y="235.3">13</text>
<text x="153.1" y="235.3">14</text>
<text x="161.2" y="235.3">15</text>
<text x="169.3" y="235.3">16</text>
<text x="178.2" y="235.3">17</text>
</g>
<g font-size="4.4">
<text x="160.5" y="82.5" transform="rotate(-90 160.5 82.5)">B 45A</text>
<text x="167.9" y="82.5" transform="rotate(-90 167.9 82.5)">B 45A</text>
<text x="182.4" y="82.5" transform="rotate(-90 182.4 82.5)">B 45A</text>
<text x="40.9" y="170.7">B16A</text>
<text x="49.4" y="170.7">B25A</text>
<text x="57.5" y="170.7">B25A</text>
<text x="65.6" y="170.7">B25A</text>
<text x="73.7" y="170.7">B25A</text>
<text x="82.2" y="170.7">B25A</text>
<text x="90.3" y="170.7">B25A</text>
<text x="98.8" y="170.7">B25A</text>
<text x="106.9" y="170.7">B25A</text>
<text x="115" y="170.7">B25A</text>
<text x="123.1" y="170.7">B25A</text>
<text x="131.2" y="170.7">B25A</text>
<text x="139.3" y="170.7">B25A</text>
<text x="147.8" y="170.7">B25A</text>
<text x="155.9" y="170.7">B25A</text>
<text x="164" y="170.7">B25A</text>
<text x="267.4" y="170.7">B10A</text>
<text x="275.9" y="170.7">B25A</text>
<text x="284" y="170.7">B25A</text>
<text x="292.1" y="170.7">B25A</text>
<text x="300.2" y="170.7">B25A</text>
<text x="308.7" y="170.7">B25A</text>
<text x="316.8" y="170.7">B25A</text>
<text x="44.1" y="231.4">1600W</text>
<text x="52.6" y="231.4">1000W</text>
<text x="77.3" y="231.4">1500W</text>
<text x="85.4" y="231.4">1000W</text>
<text x="93.5" y="231.4">1000W</text>
<text x="102" y="231.4">1000W</text>
<text x="110.1" y="231.4">1000W</text>
<text x="118.5" y="231.4">1000W</text>
<text x="134.4" y="231.4">1000W</text>
<text x="142.9" y="231.4">1000W</text>
<text x="151" y="231.4">1000W</text>
<text x="159.1" y="231.4">1000W</text>
<text x="167.2" y="231.4">1500W</text>
<text x="270.9" y="231.4">1100W</text>
<text x="279" y="231.4">1000W</text>
<text x="287.2" y="231.4">1000W</text>
<text x="295.3" y="231.4">1000W</text>
<text x="303.4" y="231.4">1000W</text>
<text x="311.9" y="231.4">1000W</text>
<text x="176.4" y="239.2">REZ</text>
<text x="321.7" y="239.2">REZ</text>
</g>
<g font-size="4.3">
<text x="73.1" y="125.2">SRT1-prizemje</text>
<text x="278.2" y="125.1">SRT-2 suteren</text>
<text x="73.7" y="132.9">R</text>
<text x="73.7" y="138">K</text>
<text x="80.8" y="138">=0.35</text>
<text x="81.2" y="132.9">=25 100</text>
<text x="278.8" y="132.9">R</text>
<text x="278.8" y="138">K</text>
<text x="285.9" y="138">=0.35</text>
<text x="286.3" y="132.9">=6 100</text>
<text x="73.7" y="143">R</text>
<text x="80.7" y="143">=8724</text>
<text x="278.8" y="143">R</text>
<text x="285.8" y="143">=1 120</text>
</g>
<g font-size="4.1">
<text x="156.2" y="21.8">od</text>
<text x="171" y="21.8">mre`a</text>
<text x="124.4" y="94.6">REZERVA</text>
<text x="236.1" y="94.6">od GRT</text>
<text x="136.9" y="105.9">od GRT</text>
</g>
<g font-size="3.2">
<text x="165.4" y="46.7">FID 40A</text>
<text x="151.9" y="62.9">10-60</text>
</g>
<g font-size="2.6">
<text x="47.2" y="234.1">1</text>
<text x="273.7" y="234.1">1</text>
</g>
<g font-size="2.5">
<text x="202.3" y="54.7">inst.</text>
<text x="203.1" y="60.7">edn.</text>
<text x="202.3" y="66.7">edn..</text>
<text x="268.2" y="251.6">ГЕО ИНГ ДОО. ДЕЛЧЕВО</text>
<text x="265.3" y="254.7">М.М Брицо б.б 2320 Делчево</text>
<text x="265.8" y="257.7">тел 033 411 770 ; 075 354 409</text>
<text x="325.5" y="258">ИНВЕСТИТОР:</text>
<text x="325.5" y="253.1">НАЗИВ НА ОБЈЕКТ:</text>
<text x="352.2" y="252.9">Семејна куќа</text>
<text x="263.7" y="260.8">mail : geoing.delcevo@gmail.com</text>
<text x="325.6" y="261.4">ЛОКАЦИЈА:</text>
<text x="352.3" y="261.1">КП 15915/122, ГП 3.29, КО Кочани, Општина Кочани</text>
<text x="352.5" y="258">ТОШЕ БОГДАНОВ</text>
<text x="236" y="265.1">ОВЛАСТЕН ПРОЕКТАНТ: деи. ЉУБОМИР ПЕТРОВИЧ</text>
<text x="325.5" y="264.8">СОДРЖИНА НА ЦРТЕЖ</text>
<text x="325.6" y="268.3">ОВЛАСТЕН РЕВИДЕНТ</text>
<text x="352" y="264.7">ЕДНОПОЛНА ШЕМА</text>
<text x="236.6" y="288">СОРАБОТНИК:</text>
<text x="236.6" y="291.5">МЕСТО И ДАТУМ: ДЕЛЧЕВО ФЕВРУАРИ 2024</text>
<text x="326.6" y="288.1">СОРАБОТНИК</text>
<text x="326.7" y="291.5">ТЕХ. БРОЈ: 45-24</text>
<text x="368" y="291.6">ЛИСТ:</text>
<text x="393.7" y="291.6">5</text>
</g>
<g font-size="2.1">
<text x="76.3" y="132.9">inst.</text>
<text x="77" y="138">edn.</text>
<text x="281.4" y="132.9">inst.</text>
<text x="282.1" y="138">edn.</text>
<text x="76.3" y="143">edn..</text>
<text x="281.4" y="143">edn..</text>
</g>
<g font-size="1.7">
<text x="46.3" y="198.4" transform="rotate(-90 46.3 198.4)">2</text>
<text x="54.5" y="198.4" transform="rotate(-90 54.5 198.4)">2</text>
<text x="62.7" y="198.4" transform="rotate(-90 62.7 198.4)">2</text>
<text x="70.9" y="198.4" transform="rotate(-90 70.9 198.4)">2</text>
<text x="79.1" y="198.4" transform="rotate(-90 79.1 198.4)">2</text>
<text x="95.5" y="198.4" transform="rotate(-90 95.5 198.4)">2</text>
<text x="104" y="198.4" transform="rotate(-90 104 198.4)">2</text>
<text x="112.2" y="198.4" transform="rotate(-90 112.2 198.4)">2</text>
<text x="120.4" y="198.4" transform="rotate(-90 120.4 198.4)">2</text>
<text x="128.3" y="198.4" transform="rotate(-90 128.3 198.4)">2</text>
<text x="136.5" y="198.4" transform="rotate(-90 136.5 198.4)">2</text>
<text x="152.9" y="198.4" transform="rotate(-90 152.9 198.4)">2</text>
<text x="161.1" y="198.4" transform="rotate(-90 161.1 198.4)">2</text>
<text x="169.3" y="198.4" transform="rotate(-90 169.3 198.4)">2</text>
<text x="272.8" y="198.4" transform="rotate(-90 272.8 198.4)">2</text>
<text x="281" y="198.4" transform="rotate(-90 281 198.4)">2</text>
<text x="289.2" y="198.4" transform="rotate(-90 289.2 198.4)">2</text>
<text x="297.4" y="198.4" transform="rotate(-90 297.4 198.4)">2</text>
<text x="305.6" y="198.4" transform="rotate(-90 305.6 198.4)">2</text>
<text x="313.8" y="198.4" transform="rotate(-90 313.8 198.4)">2</text>
</g>
<g font-size="1.6">
<text x="186" y="25.4">2</text>
<text x="233.3" y="93.1">2</text>
<text x="134.2" y="104.4">2</text>
</g>
</svg>
